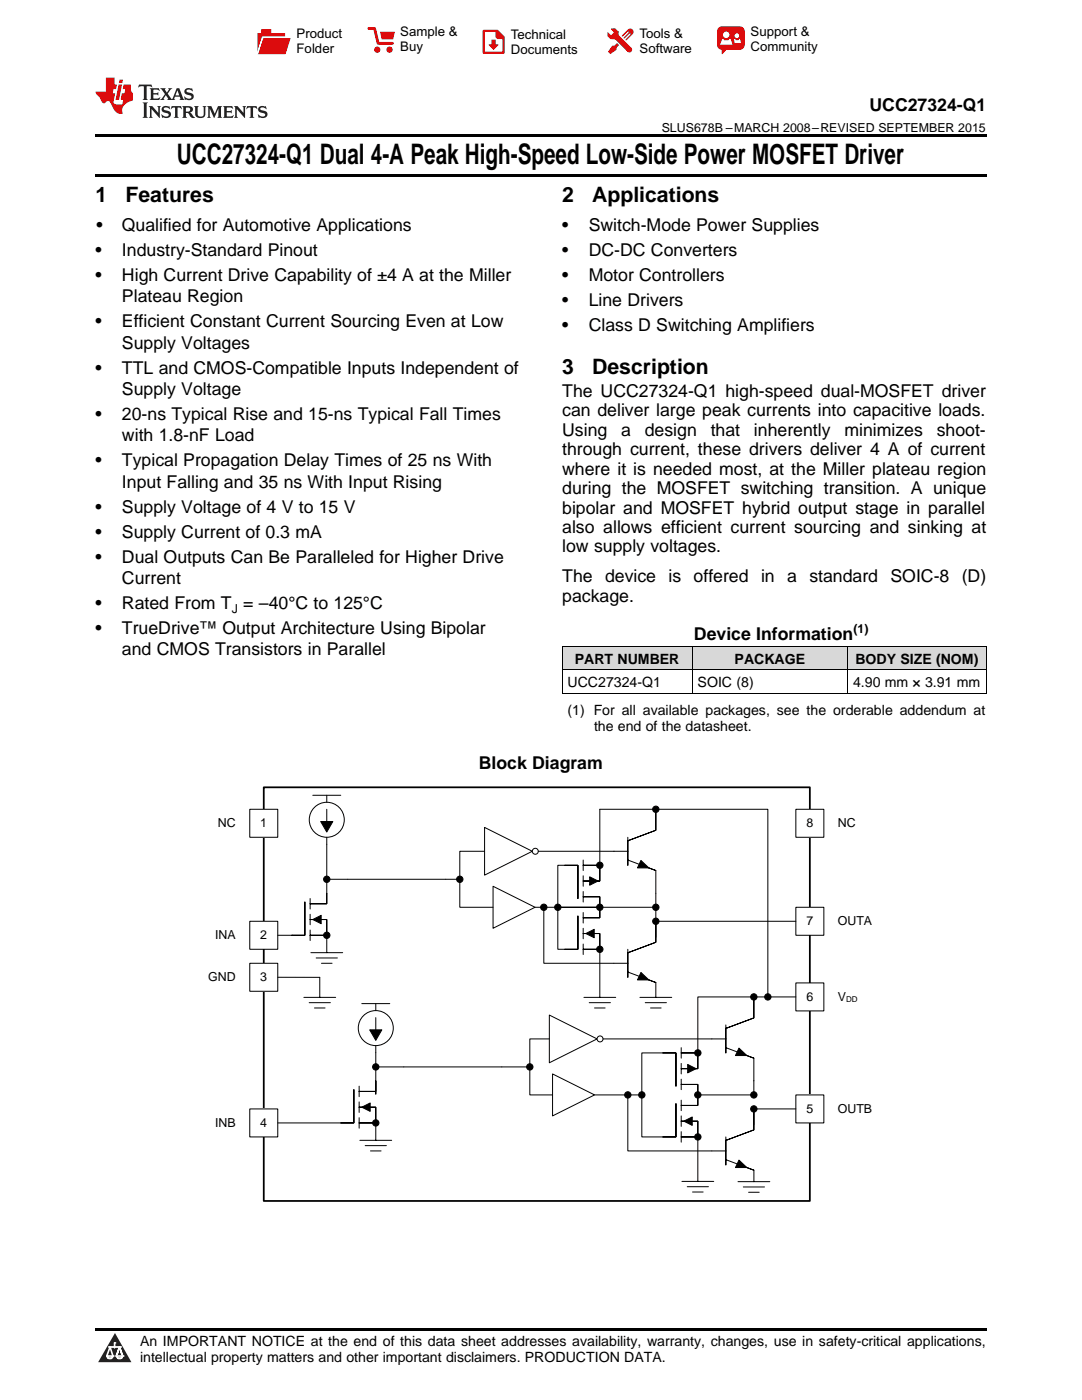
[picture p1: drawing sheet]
<svg xmlns="http://www.w3.org/2000/svg" width="216mm" height="279mm" viewBox="0 0 216 279" stroke-linecap="round" stroke-linejoin="round" font-family="sans-serif">
<g fill="#d8d8d8">
<path d="M112.2 129.1h25.9v4.6h-25.9z"/>
<path d="M138.1 129.1h31.1v4.6h-31.1z"/>
<path d="M169.2 129.1h27.6v4.6h-27.6z"/>
</g>
<path d="M22.9 266l3.3 5.9h-6.6z" fill="#231f20"/>
<path d="M21.3 270.6h1.2l-.3 .5h-.3a.53 .53 0 0 1-.6-.5z" fill-rule="evenodd" fill="#fff"/>
<path d="M21.3 270.6h1.2l-.3 .5h-.3a.53 .53 0 0 1-.6-.5z" fill="none" stroke="#231f20" stroke-width=".33"/>
<path d="M21.3 270.6l1.2 .1-.3 .4h-.5z" fill="none" stroke="#fff" stroke-width=".33"/>
<path d="M22.9 268.9h.1" fill="none" stroke="#fff" stroke-width=".33"/>
<path d="M22.9 268v.9z" fill="#fff"/>
<path d="M22.9 268v.9z" fill="none" stroke="#fff" stroke-width=".33"/>
<circle cx="22.9" cy="268" r=".16" fill="#fff"/>
<path d="M21.8 268.8h.1" fill="none" stroke="#fff" stroke-width=".33"/>
<path d="M21.8 268.8h2.2z" fill="#fff"/>
<path d="M21.8 268.8h2.2z" fill="none" stroke="#fff" stroke-width=".33"/>
<circle cx="24" cy="268.8" r=".16" fill="#fff"/>
<path d="M23.2 270.6h.1" fill="none" stroke="#fff" stroke-width=".33"/>
<path d="M23.8 268.8l-.6 1.8z" fill="#fff"/>
<path d="M23.8 268.8l-.6 1.8z" fill="none" stroke="#fff" stroke-width=".33"/>
<path d="M23.8 268.8l.7 1.8z" fill="#fff"/>
<path d="M23.8 268.8l.7 1.8z" fill="none" stroke="#fff" stroke-width=".33"/>
<path d="M24.4 270.6h.1" fill="none" stroke="#fff" stroke-width=".33"/>
<circle cx="21.3" cy="270.6" r=".16" fill="#fff"/>
<path d="M22 268.8l-.7 1.8z" fill="#fff"/>
<path d="M22 268.8l-.7 1.8z" fill="none" stroke="#fff" stroke-width=".33"/>
<path d="M22 268.8l.5 1.8z" fill="#fff"/>
<path d="M22 268.8l.5 1.8z" fill="none" stroke="#fff" stroke-width=".33"/>
<circle cx="22.5" cy="270.6" r=".16" fill="#fff"/>
<path d="M23.3 270.6h1.2a.63 .63 0 0 1-.6 .5 .63 .63 0 0 1-.6-.5z" fill-rule="evenodd" fill="#fff"/>
<path d="M23.3 270.6h1.2a.63 .63 0 0 1-.6 .5 .63 .63 0 0 1-.6-.5z" fill="none" stroke="#231f20" stroke-width=".33"/>
<path d="M23.3 270.6h1.2l-.4 .5h-.5z" fill="none" stroke="#fff" stroke-width=".33"/>
<path d="M23.2 270.6h.1" fill="none" stroke="#fff" stroke-width=".33"/>
<circle cx="24.5" cy="270.6" r=".16" fill="#fff"/>
<path d="M19 265.1h177.8v.5h-177.8z" fill="#000"/>
<path d="M52.6 157.1h109v82.6h-109z" fill="none" stroke="#000" stroke-width=".35"/>
<path d="M49.8 161.5h5.6v5.6h-5.6z" fill-rule="evenodd" fill="#fff"/>
<g fill="none" stroke="#000" stroke-width=".2">
<path d="M65.2 158.7v1.4M49.8 161.5h5.6v5.6h-5.6zM64 164h2.4l-1.2 2zM65.2 161.5v3.2M65.2 167.1v1.4"/>
<circle cx="65.2" cy="163.6" r="3.5"/>
</g>
<path d="M64 164h2.4l-1.2 2z" fill="#000"/>
<path d="M49.8 183.9h5.6v5.5h-5.6z" fill-rule="evenodd" fill="#fff"/>
<path d="M61.9 179.3v2.1M65.2 168.5v11.9h-3.3M49.8 183.9h5.6v5.5h-5.6zM60.8 180v6.7h-2.6M61.9 183.5h3.3v3.2h-3.3M61.9 182.5v2.1M61.9 185.6v2.1M62.4 183.5l1.7-.8v1.7z" fill="none" stroke="#000" stroke-width=".2"/>
<path d="M62.4 183.5l1.7-.8v1.7z" fill="#000"/>
<path d="M49.8 192.2h5.6v5.6h-5.6z" fill-rule="evenodd" fill="#fff"/>
<g fill="none" stroke="#000" stroke-width=".2">
<path d="M65.2 175.5h26.5M91.7 175.5v5.6h6.7M96.7 169.9h-5v5.6M115.3 179.3v-6.6h-4v8.4M116.4 179h3.3v2.1M116.4 172.7h3.3v3.1h-3.3M116.4 171.6v2.1M116.4 174.8v2.1M116.4 177.9v2.1M117.7 175l1.6 .8-1.6 .9zM122.5 169.9h2.8M125.3 167.1v.7"/>
<path d="M125.3 171.6l5.6 2.1M127.9 171.7l1.6 1.5h-2.3zM129.2 173.1l1.7 .6v10.8v-.6M130.9 161.5v4.2l-5.6 2.1v4.9M49.8 192.2h5.6v5.6h-5.6zM60.6 199h6.4M62 190.1h6.4M63.1 191.2h4.2M63.8 195.1v3.9M64.1 192.2h2.2M65.2 186.7v3.4M108.5 181.1h11.1h-8.3"/>
<path d="M111.3 181.1v8.3h4v-6.6M116.4 186.3h3.3v3.1h-3.3M116.4 182.1v2.1M116.4 185.3v2.1M116.4 188.4v2.1M116.9 186.3l1.7-.8v1.6zM119.7 181.1v2.1h-3.3M119.7 181.1h11.2M61.7 200.1h4.2M62.7 201.2h2.2"/>
<circle cx="65.2" cy="175.5" r=".63"/>
<circle cx="91.7" cy="175.5" r=".63"/>
<circle cx="65.2" cy="186.7" r=".63"/>
<circle cx="108.5" cy="181.1" r=".63"/>
<circle cx="111.3" cy="181.1" r=".63"/>
<circle cx="119.7" cy="181.1" r=".63"/>
<circle cx="130.9" cy="183.9" r=".63"/>
<circle cx="130.9" cy="181.1" r=".63"/>
</g>
<g fill="#000">
<path d="M117.7 175l1.6 .8-1.6 .9zM127.9 171.7l1.6 1.5h-2.3zM116.9 186.3l1.7-.8v1.6z"/>
<circle cx="65.2" cy="175.5" r=".63"/>
<circle cx="91.7" cy="175.5" r=".63"/>
<circle cx="65.2" cy="186.7" r=".63"/>
<circle cx="108.5" cy="181.1" r=".63"/>
<circle cx="111.3" cy="181.1" r=".63"/>
<circle cx="119.7" cy="181.1" r=".63"/>
<circle cx="130.9" cy="183.9" r=".63"/>
<circle cx="130.9" cy="181.1" r=".63"/>
</g>
<path d="M158.8 181.1h5.6v5.6h-5.6z" fill-rule="evenodd" fill="#fff"/>
<path d="M108.5 181.1v11.1h16.8M116.5 199h6.4M119.7 189.4v9.6M125.3 189.4v.7M125.3 194l5.6 2.1M127.9 194.1l1.6 1.5h-2.3zM130.9 183.9v3.1zM158.8 181.1h5.6v5.6h-5.6zM158.8 183.9h-27.9v4.2l-5.6 2v4.9M117.6 200.1h4.2M118.6 201.2h2.1" fill="none" stroke="#000" stroke-width=".2"/>
<path d="M127.9 194.1l1.6 1.5h-2.3z" fill="#000"/>
<path d="M158.8 161.5h5.6v5.6h-5.6z" fill-rule="evenodd" fill="#fff"/>
<g fill="none" stroke="#000" stroke-width=".2">
<path d="M130.9 161.5h-11.2v11.2M158.8 161.5h5.6v5.6h-5.6zM127.7 199h6.3M130.9 196.1v2.9M128.7 200.1h4.3M129.8 201.2h2.1"/>
<circle cx="130.9" cy="161.5" r=".63"/>
</g>
<circle cx="130.9" cy="161.5" r=".63" fill="#000"/>
<path d="M49.8 221.3h5.6v5.6h-5.6z" fill-rule="evenodd" fill="#fff"/>
<g fill="none" stroke="#000" stroke-width=".2">
<path d="M150.4 199v4.2l-5.6 2v4.9M70.6 217.5v6.6h-15.2M71.7 216.8v2.1M71.7 219.9v2.1M75 210.1v8.2v-2.6v2.1h-3.3M75 212.9h30.7M105.7 212.9v5.6h4.6M109.6 207.3h-3.9v5.6M134.9 216.8v-6.7h-6.8v16.8h6.8v-6.6M135.9 216.4h3.3v2.1M135.9 210.1h3.3v3.2h-3.3M135.9 209.1v2.1"/>
<path d="M135.9 212.2v2.1M135.9 215.4v2.1M135.9 219.6v2.1M137.2 212.4l1.7 .9-1.7 .8zM139.2 218.5v2.1h-3.3M139.2 218.5h11.2M142 207.3h2.8M144.8 204.5v.7M144.8 209.1l5.6 2.1M147.5 209.2l1.5 1.5h-2.2zM148.8 210.6l1.6 .6v4.5M49.8 221.3h5.6v5.6h-5.6z"/>
<path d="M71.7 221h3.3v3.1h-3.3M71.7 223.1v2.1M71.8 227.6h6.4M72.2 221l1.7-.9v1.7zM72.9 228.6h4.2M73.9 229.7h2.1M75 224.1v3.5M135.9 223.8h3.3v3.1h-3.3M135.9 222.7v2.1M135.9 225.8v2.1M136.5 223.8l1.6-.9v1.7z"/>
<circle cx="75" cy="212.9" r=".63"/>
<circle cx="105.7" cy="212.9" r=".63"/>
<circle cx="125.3" cy="218.5" r=".63"/>
<circle cx="128.1" cy="218.5" r=".63"/>
<circle cx="139.2" cy="218.5" r=".63"/>
<circle cx="150.4" cy="218.5" r=".63"/>
<circle cx="75" cy="224.1" r=".63"/>
<circle cx="150.4" cy="221.3" r=".63"/>
</g>
<g fill="#000">
<path d="M137.2 212.4l1.7 .9-1.7 .8zM147.5 209.2l1.5 1.5h-2.2zM72.2 221l1.7-.9v1.7zM136.5 223.8l1.6-.9v1.7z"/>
<circle cx="75" cy="212.9" r=".63"/>
<circle cx="105.7" cy="212.9" r=".63"/>
<circle cx="125.3" cy="218.5" r=".63"/>
<circle cx="128.1" cy="218.5" r=".63"/>
<circle cx="139.2" cy="218.5" r=".63"/>
<circle cx="150.4" cy="218.5" r=".63"/>
<circle cx="75" cy="224.1" r=".63"/>
<circle cx="150.4" cy="221.3" r=".63"/>
</g>
<path d="M158.8 218.5h5.6v5.6h-5.6z" fill-rule="evenodd" fill="#fff"/>
<g fill="none" stroke="#000" stroke-width=".2">
<path d="M62.4 158.7h5.6M130.9 161.5h22.3v37.5h-14v11.1M72.2 200.3h5.6M73.8 205.5h2.4l-1.2 2.1zM75 200.3v1.4M75 203.1v3.1M75 208.7v1.4M125.3 218.5v11.2h19.5M158.8 218.5h5.6v5.6h-5.6zM136.1 235.8h6.3M137.1 236.8h4.3M138.2 237.9h2.1"/>
<path d="M139.2 226.9v8.9M144.8 226.9v.7M144.8 231.4l5.6 2.1M147.5 231.5l1.5 1.5h-2.2zM150.4 221.3v3.2zM158.8 221.3h-8.4v4.2l-5.6 2.1v4.9"/>
<circle cx="75" cy="205.2" r="3.5"/>
</g>
<path d="M73.8 205.5h2.4l-1.2 2.1zM147.5 231.5l1.5 1.5h-2.2z" fill="#000"/>
<path d="M158.8 196.2h5.6v5.6h-5.6z" fill-rule="evenodd" fill="#fff"/>
<g fill="none" stroke="#000" stroke-width=".2">
<path d="M96.7 165.1l9.5 4.8-9.5 4.8zM153.2 199h5.6M158.8 196.2h5.6v5.6h-5.6z"/>
<circle cx="150.4" cy="199" r=".63"/>
<circle cx="153.2" cy="199" r=".63"/>
</g>
<g fill="#000">
<circle cx="150.4" cy="199" r=".63"/>
<circle cx="153.2" cy="199" r=".63"/>
</g>
<circle cx="106.8" cy="169.9" r=".6" fill="#fff"/>
<g fill="none" stroke="#000" stroke-width=".2">
<path d="M98.4 176.9l8.4 4.2-8.4 4.2zM109.6 202.6l9.5 4.7-9.5 4.8zM110.3 214.3l8.3 4.2-8.3 4.2z"/>
<circle cx="106.8" cy="169.9" r=".6"/>
</g>
<circle cx="119.7" cy="207.3" r=".59" fill="#fff"/>
<g fill="none" stroke="#000" stroke-width=".2">
<path d="M112.2 138.3h84.6M112.2 133.7h84.6M112.2 129h84.6M112.2 129v9.4M138.1 129v9.4M169.1 129v9.4M196.8 129v9.4M107.4 169.9h15.1M55.4 186.7h2.9M55.4 195l8.4 .1M106.8 181.1h1.7M118.7 218.5h9.4"/>
<path d="M120.3 207.3h21.7M150.4 215.6v2.9M147.3 235.8h6.3M148.3 236.9h4.2M149.4 237.9h2.1M150.4 233.6v2.2"/>
<circle cx="119.7" cy="172.7" r=".63"/>
<circle cx="119.7" cy="189.4" r=".63"/>
<circle cx="119.7" cy="207.3" r=".59"/>
<circle cx="139.2" cy="210.1" r=".63"/>
<circle cx="139.2" cy="226.9" r=".63"/>
</g>
<g fill="#000">
<circle cx="119.7" cy="172.7" r=".63"/>
<circle cx="119.7" cy="189.4" r=".63"/>
<circle cx="139.2" cy="210.1" r=".63"/>
<circle cx="139.2" cy="226.9" r=".63"/>
</g>
<path d="M19 34.8h177.8v.5h-177.8zM19 26.8h177.8v.6h-177.8zM112.2 138.4h.1zM169.1 138.4h.1zM196.7 138.4h.1z" fill="#000"/>
<path d="M27.7 16.9l-.1 .6 .6-.3h.5v.2v2.2l-.2 .4h1l-.2-.4v-2.2v-.2h.5l.6 .3-.2-.6zM29.9 17.6l.2 .4v1.6l-.2 .4h1.9l.1-.6a1.09 1.09 0 0 1-1.3 .1v-.6h.6l.4 .2v-.7l-.2 .2h-.8v-.6l.2-.1a1.01 1.01 0 0 1 1 .3l-.1-.6zM32 17.6l.9 1.2-1 1.2h.9l-.2-.3 .5-.7 .5 .7-.3 .3h1.7l-.2-.3 .1-.4h1l.1 .4-.2 .3h1l-.3-.4-.7-2h-.5l-1 2.2-.8-1.1 .9-1.1h-.9l.2 .2-.4 .7-.4-.7 .2-.2zM35.4 18l.4 1h-.8zM37 17.7a.66 .66 0 0 0-.2 .8 .66 .66 0 0 0 .6 .4l.7 .2 .1 .2a.8 .8 0 0 1-.7 .4 .8 .8 0 0 1-.7-.5l.1 .8 .2-.2a.94 .94 0 0 0 1.1 .1 .94 .94 0 0 0 .4-.9 1.48 1.48 0 0 0-1.3-.6v-.4a1.1 1.1 0 0 1 1.2 .2l-.2-.6-.2 .1-.5-.1zM28.5 20.4l.2 .4v2.3l-.2 .4h1l-.2-.4v-2.3l.2-.4zM29.7 21.2l.2 .4v1.5l-.2 .4h.8l-.3-.4 .1-1.3 1.6 1.8v-2l.2-.4h-.7l.2 .2v1.1l-1.2-1.3zM32.5 21.3a.66 .66 0 0 0-.2 .8 .66 .66 0 0 0 .6 .4l.6 .2 .2 .2a.8 .8 0 0 1-.8 .4 .8 .8 0 0 1-.7-.5l.2 .7 .2-.1a.94 .94 0 0 0 1 .1 .94 .94 0 0 0 .5-1 1.47 1.47 0 0 0-1.3-.6l-.1-.3a1.1 1.1 0 0 1 1.3 .2l-.2-.6-.2 .1-.5-.2zM34.3 21.2l-.2 .6a.64 .64 0 0 1 .8-.3v1.6l-.2 .4h1l-.3-.4 .1-1.6a.66 .66 0 0 1 .8 .3l-.2-.6zM36.3 21.2l.3 .4v1.5l-.3 .4h1l-.2-.2v-.7h.5l.1 .1a.8 .8 0 0 0 1.2 .7l-1-1a.62 .62 0 0 0 .6-.5 .62 .62 0 0 0-.6-.7zM37.1 21.5h.1a.48 .48 0 0 1 .6 0 .48 .48 0 0 1 .1 .6l-.2 .1-.6 .1zM38.7 21.2l.2 .2a2.29 2.29 0 0 0 .4 2 1.05 1.05 0 0 0 1.7-.7v-1.3l.2-.2h-.8l.2 .4v1.1a.61 .61 0 0 1-.6 .6 .61 .61 0 0 1-.6-.6v-1.1l.3-.4zM41.3 21.2l.3 .4v1.5l-.3 .4h.8l-.2-.4v-1.4l.8 1.9 .9-1.9v1.4l-.2 .4h.9l-.2-.4v-1.5l.2-.4h-.8l-.7 1.5-.6-1.5zM44.5 21.2l.2 .4v1.5l-.2 .4h1.9l.2-.6a1.1 1.1 0 0 1-1.4 .2v-.7h.6l.4 .2v-.6l-.2 .1-.8 .1v-.6l.2-.1a1.02 1.02 0 0 1 1.1 .2l-.2-.5zM46.7 21.2l.2 .4v1.5l-.2 .4h.8l-.3-.4 .1-1.3 1.6 1.8v-2l.2-.4h-.7l.2 .2v1.1l-1.2-1.3zM49.3 21.2l-.1 .6a.64 .64 0 0 1 .8-.3v1.6l-.3 .4h1l-.2-.4v-1.6a.66 .66 0 0 1 .8 .3l-.1-.6zM51.7 21.3a.66 .66 0 0 0-.2 .7 .66 .66 0 0 0 .7 .5l.6 .2 .1 .2a.8 .8 0 0 1-.7 .4 .8 .8 0 0 1-.7-.5l.1 .7 .2-.1a.94 .94 0 0 0 1.1 .1 .94 .94 0 0 0 .4-1 1.48 1.48 0 0 0-1.2-.6l-.1-.3a1.1 1.1 0 0 1 1.2 .2l-.2-.6-.1 .1-.6-.2z" fill="#231f20"/>
<path d="M21.1 15.5v2.8h-2v.4l.9 .9a.96 .96 0 0 0 1 1 .59 .59 0 0 1 .5-.4 .59 .59 0 0 1 .5 .3l.4 .8a1.61 1.61 0 0 0 2.1 1.3 1.63 1.63 0 0 1 1.1-2.2l.9-.3v-1.5a1.6 1.6 0 0 1-.4-1.7h-1.4l-.2 .9h.5l-.2 .8h-.5l-.2 1v.3h.5l-.2 .9h-.7a.74 .74 0 0 1-1-.6l.3-1.6h-.5l.2-.8h.5l.1-.9h-.4v-1.4zM23.7 16.9l-.7 3h.8l.6-3zM23.8 15.9l-.1 .7h.7l.2-.7z" fill="#ee1d23"/>
<g fill="#d60000">
<path d="M52.1 5.8h2v.8h2.8v4.2h-5.5v-4.2h.7z" fill-rule="evenodd"/>
<path d="M52.4 7.5h5.6l-1 3.3h-5.6z" fill-rule="evenodd"/>
</g>
<path d="M52.4 7.4h5.7l-.1 .1h-5.5l-1.1 3.3z" fill-rule="evenodd" fill="#fff"/>
<path d="M52.4 7.4h5.7l-.1 .1h-5.5l-1.1 3.3z" fill="none" stroke="#fff" stroke-width=".2"/>
<path d="M73.6 5.7h1.1l.7 2.9h2.9" fill="none" stroke="#d60000" stroke-width=".55"/>
<g fill="#d60000">
<path d="M75.8 6.3h3l-.4 1.6h-2.2z" fill-rule="evenodd"/>
<circle cx="75.3" cy="9.9" r=".62"/>
<circle cx="77.7" cy="9.9" r=".62"/>
</g>
<path d="M96.5 6.2h2.7l1.3 1.2v3.1h-4z" fill="none" stroke="#d60000" stroke-width=".44"/>
<g fill="#d60000">
<path d="M98.1 7.9h.8v1h.5l-.9 1.1-1-1v-.1h.6z" fill-rule="evenodd"/>
<path d="M98.9 6.2h.3l1.3 1.2v.4h-1.3l-.3-.4z" fill-rule="evenodd"/>
<path d="M121.9 5.7h.8l.7 .6 .1 .7 2.5 2.5-.8 .8-2.3-2.3-1.1-.2-.6-.6v-.8l.7 .6 .5-.4v-.2l-.5-.5z" fill-rule="evenodd"/>
<path d="M122.2 9.1h.4l.5-.5 .4 .4-.5 .5v.4l-1.2 .9-.5-.5z" fill-rule="evenodd"/>
<path d="M125.3 5.9a.67 .67 0 0 1 .9 0 .67 .67 0 0 1 0 .9z" fill-rule="evenodd"/>
<path d="M125.3 5.9l.9 .9-1.2 1.2h-.2v-.2l1-.9v-.2h-.2l-.9 1h-.2v-.2l.9-1 .1-.2h-.3l-.9 1h-.2v-.2z" fill-rule="evenodd"/>
<circle cx="125.6" cy="9.9" r=".54"/>
</g>
<path d="M123.3 6.3v.7" fill="none" stroke="#d60000" stroke-width=".2"/>
<g fill="#d60000">
<path d="M143.4 5.5l.6-.2h3.6a.95 .95 0 0 1 1 .9v2.8a.95 .95 0 0 1-1 .9h-3.6a.95 .95 0 0 1-.9-.9v-2.8z" fill-rule="evenodd"/>
<path d="M144 9.9h.9l-.7 .9h-.2z" fill-rule="evenodd"/>
</g>
<g fill="#fff">
<path d="M146.6 8.6h1.3z"/>
<path d="M144.1 7.8h.3l.1 .2h.8l.2-.2h.3l.4 1.1h-2.5z" fill-rule="evenodd"/>
<path d="M146.4 7.8h.3l.1 .2h.5l.2-.2h.2l.2 .8h-1.3z" fill-rule="evenodd"/>
<circle cx="144.9" cy="6.9" r=".65"/>
<circle cx="147" cy="7.1" r=".48"/>
</g>
<text font-size="5.6" x="35.3" y="32.8">UCC27324-Q1 Dual 4-A Peak High-Speed Low-Side Power MOSFET Driver</text>
<g font-size="4.2">
<text x="19" y="40.4">1</text>
<text x="25" y="40.4">Features</text>
<text x="112.2" y="40.4">2</text>
<text x="118.2" y="40.4">Applications</text>
<text x="112.2" y="74.5">3</text>
<text x="118.2" y="74.5">Description</text>
</g>
<g font-size="3.5">
<text x="173.5" y="22.2">UCC27324-Q1</text>
<text x="19.2" y="46.1">•</text>
<text x="24.3" y="46.1">Qualified for Automotive Applications</text>
<text x="112.2" y="46.1">•</text>
<text x="117.5" y="46.1">Switch-Mode Power Supplies</text>
<text x="19" y="51.1">•</text>
<text x="24.3" y="51.1">Industry-Standard Pinout</text>
<text x="112.2" y="51.1">•</text>
<text x="117.5" y="51.1">DC-DC Converters</text>
<text x="19" y="56.1">•</text>
<text x="24.3" y="56.1">High Current Drive Capability of ±4 A at the Miller</text>
<text x="112.2" y="56.1">•</text>
<text x="117.5" y="56.1">Motor Controllers</text>
<text x="19" y="65.3">•</text>
<text x="24.3" y="60.3">Plateau Region</text>
<text x="24.3" y="65.3">Efficient Constant Current Sourcing Even at Low</text>
<text x="112.2" y="61.1">•</text>
<text x="117.5" y="61.1">Line Drivers</text>
<text x="24.3" y="69.6">Supply Voltages</text>
<text x="112.2" y="66.1">•</text>
<text x="117.5" y="66.1">Class D Switching Amplifiers</text>
<text x="19" y="74.6">•</text>
<text x="24.3" y="74.6">TTL and CMOS-Compatible Inputs Independent of</text>
<text x="19" y="83.8">•</text>
<text x="24.3" y="78.8">Supply Voltage</text>
<text x="24.3" y="83.8">20-ns Typical Rise and 15-ns Typical Fall Times</text>
<text x="112.2" y="79.2">The UCC27324-Q1 high-speed dual-MOSFET driver</text>
<text x="112.2" y="83.1">can deliver large peak currents into capacitive loads.</text>
<text x="24.3" y="88.1">with 1.8-nF Load</text>
<text x="112.2" y="87">Using</text>
<text x="124" y="87">a</text>
<text x="128.7" y="87">design</text>
<text x="141.8" y="87">that</text>
<text x="150.4" y="87">inherently</text>
<text x="168.5" y="87">minimizes</text>
<text x="186.9" y="87">shoot-</text>
<text x="19" y="93.1">•</text>
<text x="24.3" y="93.1">Typical Propagation Delay Times of 25 ns With</text>
<text x="112.2" y="90.8">through current, these drivers deliver 4 A of current</text>
<text x="112.2" y="94.7">where it is needed most, at the Miller plateau region</text>
<text x="24.3" y="97.3">Input Falling and 35 ns With Input Rising</text>
<text x="112.2" y="98.6">during the MOSFET switching transition. A unique</text>
<text x="19" y="102.3">•</text>
<text x="19" y="107.3">•</text>
<text x="24.3" y="102.3">Supply Voltage of 4 V to 15 V</text>
<text x="24.3" y="107.3">Supply Current of 0.3 mA</text>
<text x="112.2" y="102.5">bipolar and MOSFET hybrid output stage in parallel</text>
<text x="112.2" y="106.4">also allows efficient current sourcing and sinking at</text>
<text x="19" y="112.3">•</text>
<text x="24.3" y="112.3">Dual Outputs Can Be Paralleled for Higher Drive</text>
<text x="112.2" y="110.2">low supply voltages.</text>
<text x="24.3" y="116.6">Current</text>
<text x="112.2" y="116.2">The device</text>
<text x="133.4" y="116.2">is offered</text>
<text x="151.9" y="116.2">in</text>
<text x="157.1" y="116.2">a</text>
<text x="161.5" y="116.2">standard</text>
<text x="177.7" y="116.2">SOIC-8</text>
<text x="191.9" y="116.2">(D)</text>
<text x="19" y="121.6">•</text>
<text x="24.3" y="121.6">Rated From T = –40°C to 125°C</text>
<text x="112.2" y="120.1">package.</text>
<text x="19" y="126.6">•</text>
<text x="24.3" y="126.6">TrueDrive™ Output Architecture Using Bipolar</text>
<text x="24.3" y="130.8">and CMOS Transistors in Parallel</text>
<text x="138.5" y="127.8">Device Information</text>
<text x="95.5" y="153.6">Block Diagram</text>
</g>
<g font-size="2.8">
<text x="113.2" y="137.1">UCC27324-Q1</text>
<text x="114.7" y="132.5">PART NUMBER</text>
<text x="139.2" y="137.1">SOIC (8)</text>
<text x="146.6" y="132.5">PACKAGE</text>
<text x="170.2" y="137.1">4.90 mm × 3.91 mm</text>
<text x="170.7" y="132.5">BODY SIZE (NOM)</text>
<text x="113.2" y="142.6">(1) For all available packages, see the orderable addendum at</text>
<text x="118.5" y="145.8">the end of the datasheet.</text>
<text x="27.9" y="268.6">An IMPORTANT NOTICE at the end of this data sheet addresses availability, warranty, changes, use in safety-critical applications,</text>
<text x="27.9" y="271.8">intellectual property matters and other important disclaimers. PRODUCTION DATA.</text>
</g>
<g font-size="2.6">
<text x="59.2" y="7.6">Product</text>
<text x="59.2" y="10.6">Folder</text>
<text x="79.9" y="7.3">Sample &amp;</text>
<text x="79.9" y="10.2">Buy</text>
<text x="101.9" y="7.8">Technical</text>
<text x="101.9" y="10.8">Documents</text>
<text x="127.6" y="7.6">Tools &amp;</text>
<text x="127.6" y="10.6">Software</text>
<text x="149.8" y="7.2">Support &amp;</text>
<text x="149.8" y="10.2">Community</text>
</g>
<g font-size="2.5">
<text x="132" y="26.3">SLUS678B –MARCH 2008–REVISED SEPTEMBER 2015</text>
<text x="46.2" y="122.3">J</text>
<text x="170.3" y="126.4">(1)</text>
<text x="43.5" y="165">NC</text>
<text x="51.9" y="165">1</text>
<text x="160.9" y="165">8</text>
<text x="167.2" y="165">NC</text>
<text x="160.9" y="184.6">7</text>
<text x="167.2" y="184.6">OUTA</text>
<text x="42.9" y="187.4">INA</text>
<text x="51.9" y="187.4">2</text>
<text x="41.6" y="195.8">GND</text>
<text x="51.9" y="195.8">3</text>
<text x="160.9" y="199.7">6</text>
<text x="167.2" y="199.7">V</text>
<text x="42.9" y="224.8">INB</text>
<text x="51.9" y="224.8">4</text>
<text x="160.9" y="222">5</text>
<text x="167.2" y="222">OUTB</text>
</g>
<text font-size="1.6" x="168.8" y="200">DD</text>
</svg>
